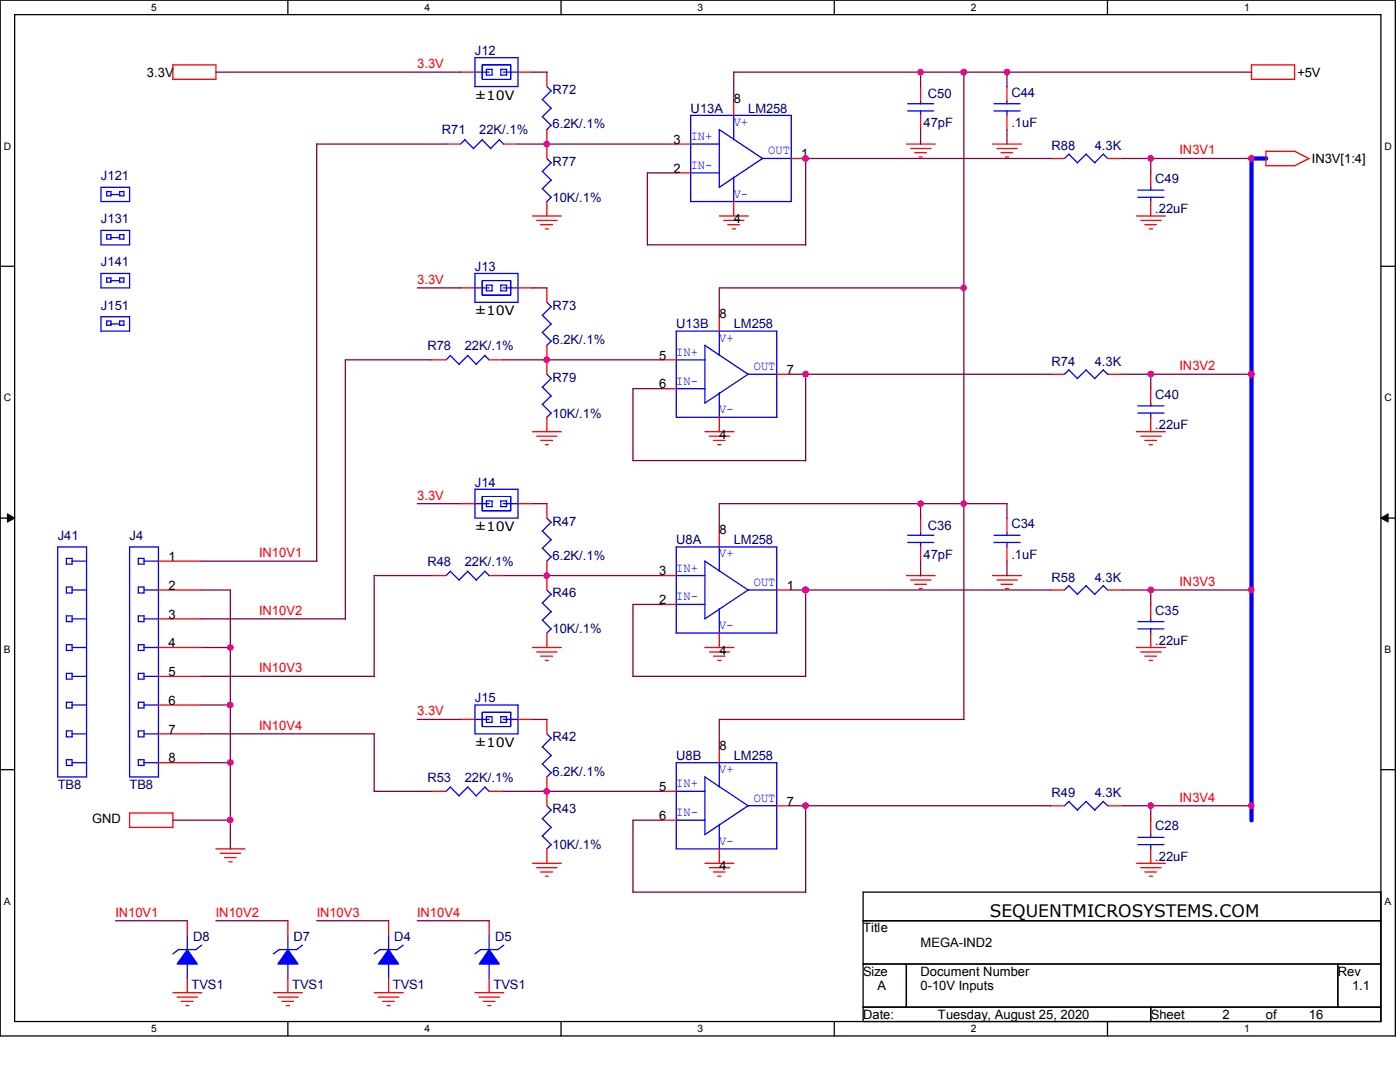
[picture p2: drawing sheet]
<svg xmlns="http://www.w3.org/2000/svg" width="279mm" height="216mm" viewBox="0 0 279 216" stroke-linecap="round" stroke-linejoin="round" font-family="sans-serif">
<path d="M0 0h278.5v206.7h-278.5zM2.9 2.9h272.7v200.9h-272.7z" fill="none" stroke="#000" stroke-width=".25"/>
<g fill="#fff">
<path d="M30.2 .3h1.1v2.3h-1.1z"/>
<path d="M30.2 204.1h1.1v2.3h-1.1z"/>
</g>
<path d="M57.4 0v2.9M57.4 203.8v2.9" fill="none" stroke="#000" stroke-width=".25"/>
<g fill="#fff">
<path d="M84.7 .3h1.1v2.3h-1.1z"/>
<path d="M84.7 204.1h1.1v2.3h-1.1z"/>
</g>
<path d="M112 0v2.9M112 203.8v2.9" fill="none" stroke="#000" stroke-width=".25"/>
<g fill="#fff">
<path d="M139.2 .3h1.1v2.3h-1.1z"/>
<path d="M139.2 204.1h1.1v2.3h-1.1z"/>
</g>
<path d="M166.5 0v2.9M166.5 203.8v2.9" fill="none" stroke="#000" stroke-width=".25"/>
<g fill="#fff">
<path d="M193.8 .3h1.1v2.3h-1.1z"/>
<path d="M193.8 204.1h1.1v2.3h-1.1z"/>
</g>
<path d="M221 0v2.9M221 203.8v2.9" fill="none" stroke="#000" stroke-width=".25"/>
<g fill="#fff">
<path d="M248.3 .3h1.1v2.3h-1.1z"/>
<path d="M248.3 204.1h1.1v2.3h-1.1z"/>
<path d="M.8 28h1.4v2.3h-1.4z"/>
<path d="M276.3 28h1.4v2.3h-1.4z"/>
<path d="M.8 78.2h1.4v2.3h-1.4z"/>
<path d="M276.3 78.2h1.4v2.3h-1.4z"/>
</g>
<path d="M0 53.1h2.9M275.6 53.1h2.9" fill="none" stroke="#000" stroke-width=".25"/>
<g fill="#fff">
<path d="M.8 128.5h1.3v2.2h-1.3z"/>
<path d="M276.3 128.5h1.3v2.2h-1.3z"/>
</g>
<path d="M0 103.4h2.9M275.6 103.4h2.9" fill="none" stroke="#000" stroke-width=".25"/>
<path d="M1.5 102.5l1.4 .9-1.4 .8zM275.6 103.4l1.4-.9v1.7z" fill="#000" stroke="#000" stroke-width=".2"/>
<g fill="#fff">
<path d="M.8 178.7h1.3v2.2h-1.3z"/>
<path d="M276.3 178.7h1.3v2.2h-1.3z"/>
</g>
<path d="M0 153.6h2.9M275.6 153.6h2.9M172.3 178h103.3v25.8h-103.3zM172.3 183.7h103.3M172.3 192.4h103.3M180.9 192.4v8.6M267 192.4v8.6M172.3 201h103.3M229.7 201v2.8" fill="none" stroke="#000" stroke-width=".25"/>
<g fill="none" stroke="#f00" stroke-width=".25">
<path d="M34.5 15.8h8.6M34.5 13h8.6M34.5 12.9v2.9M43.1 13v2.9M91.9 14.4h2.9M103.4 14.4h2.9M109.1 14.4v2.9M183.7 17.3v2.9M201 17.3v2.9M249.7 15.8h8.7M249.8 13h8.6M249.8 12.9v2.9"/>
<path d="M258.4 13v2.9M89 28.7h2.9M100.5 28.7h2.9M109.1 25.9v5.7M135 28.7h2.8M135 34.5h2.8M146.4 20.2v2.8M157.9 31.6h2.9M180.9 28.7h5.7M181.7 29.6h4.1M182.5 30.5h2.4M183.5 31.3h.6"/>
<path d="M183.7 23v2.9M198.1 28.7h5.8M199 29.6h4M199.8 30.5h2.3M200.7 31.3h.6M201 23v2.9M209.6 31.6h2.8M221.1 31.6h2.8M229.7 34.5v2.9M252.6 33.1h5.8M252.6 30.1v3M252.6 30.2h5.8"/>
<path d="M258.4 30.2l2.9 1.5M261.2 31.6l-2.9 1.5M91.9 57.4h2.9M103.4 57.4h2.9M106.3 43.1h5.7M107.1 44h4.1M107.9 44.8h2.4M108.8 45.7h.6M109.1 40.2v2.9M109.1 57.4v2.9M143.6 43.1h5.8M144.4 44h4.1"/>
<path d="M145.2 44.8h2.4M146.1 45.7h.7M146.4 40.2v2.9M226.8 43.1h5.8M227.7 44h4M228.5 44.8h2.3M229.4 45.7h.6M229.7 40.2v2.9M86.1 71.8h2.9M97.6 71.8h2.9M109.1 68.9v5.8M132.1 71.8h2.9"/>
<path d="M132.1 77.6h2.9M143.6 63.2v2.9M155 74.7h2.9M209.6 74.7h2.8M221.1 74.7h2.8M229.7 77.6v2.8M106.3 86.1h5.7M107.1 87h4.1M107.9 87.9h2.4M108.8 88.7h.6M109.1 83.3v2.8M140.7 86.1h5.8"/>
<path d="M141.6 87h4M142.4 87.9h2.3M143.3 88.7h.6M143.6 83.3v2.8M226.8 86.1h5.8M227.7 87h4M228.5 87.9h2.3M229.4 88.7h.6M229.7 83.3v2.8M31.6 117.7h8.6M31.6 112h8.6M86.1 114.9h2.9"/>
<path d="M91.9 100.5h2.9M97.6 114.9h2.9M103.4 100.5h2.9M109.1 100.5v2.9M109.1 112v5.7M132.1 114.9h2.9M143.6 106.3v2.8M155 117.7h2.9M180.9 114.9h5.7M181.7 115.7h4.1M182.5 116.6h2.4M183.5 117.4h.6"/>
<path d="M183.7 103.4v2.9M183.7 109.1v2.9M198.1 114.9h5.8M199 115.7h4M199.8 116.6h2.3M200.7 117.4h.6M201 103.4v2.9M201 109.1v2.9M209.6 117.7h2.8M221.1 117.7h2.8M31.6 129.2h8.6M31.6 123.5h8.6"/>
<path d="M31.6 135h8.6M106.3 129.2h5.7M107.1 130.1h4.1M107.9 130.9h2.4M108.8 131.8h.6M109.1 126.3v2.9M132.1 120.6h2.9M140.7 129.2h5.8M141.6 130.1h4M142.4 130.9h2.3M143.3 131.8h.6M143.6 126.3v2.9"/>
<path d="M226.8 129.2h5.8M227.7 130.1h4M228.5 130.9h2.3M229.4 131.8h.6M229.7 120.6v2.9M229.7 126.3v2.9M31.6 140.7h8.6M31.6 146.4h8.6M31.6 152.2h8.6M86.1 157.9h2.9M91.9 143.6h2.9M97.6 157.9h2.9"/>
<path d="M103.4 143.6h2.9M109.1 143.6v2.8M109.1 155v5.8M132.1 157.9h2.9M143.6 149.3v2.9M34.5 165.1h-8.6v-2.9h8.6v2.9M43.1 169.4h5.8M44 170.3h4M44.8 171.1h2.3M45.7 172h.6M106.3 172.3h5.7M107.1 173.1h4.1"/>
<path d="M107.9 174h2.4M108.8 174.8h.6M109.1 169.4v2.9M132.1 163.7h2.9M140.7 172.3h5.8M141.6 173.1h4M142.4 174h2.3M143.3 174.8h.6M143.6 169.4v2.9M155 160.8h2.9M209.6 160.8h2.8M221.1 160.8h2.8"/>
<path d="M226.8 172.3h5.8M227.7 173.1h4M228.5 174h2.3M229.4 174.8h.6M229.7 163.7v2.8M229.7 169.4v2.9M34.5 198.1h5.8M35.3 199h4.1M36.2 199.8h2.3M37.4 183.7v2.9M37.4 195.2v2.9M54.6 198.1h5.8"/>
<path d="M55.5 199h4M56.3 199.8h2.3M57.4 183.7v2.9M57.4 195.2v2.9M74.7 198.1h5.8M75.5 199h4.1M76.4 199.8h2.3M77.6 183.7v2.9M77.6 195.2v2.9M94.8 198.1h5.7M95.6 199h4.1M96.4 199.8h2.4"/>
<path d="M97.6 183.7v2.9M97.6 195.2v2.9M37.1 200.7h.6M57.1 200.7h.7M77.3 200.7h.6M97.4 200.7h.6"/>
</g>
<g fill="none" stroke="#00f" stroke-width=".25">
<path d="M94.7 14.4h2.9M94.8 11.5h8.6v5.8h-8.6zM97.1 13.8h1.1v1.2h-1.1zM99.9 13.8h1.2v1.2h-1.2zM100.5 14.4h2.9M108.2 19.9l1.8 1.7M109.1 17.3l.9 .9M110 18.1l-1.8 1.8M20.2 37.4h5.7v2.8h-5.7zM21.3 38.2h.8v.9h-.8zM22.1 38.8h1.8M23.9 38.2h.8v.9h-.8z"/>
<path d="M92.8 27.9l1.7 1.8M92.8 27.9l-.9 .8M96.2 27.9l1.8 1.8M96.3 27.9l-1.8 1.7M99.7 27.9l.8 .9M99.7 27.9l-1.8 1.7M108.2 34.2l1.8 1.8M108.2 37.6l1.8 1.8M108.2 23.3l1.8 1.8M109.1 31.6l.9 .9M110 32.5l-1.8 1.7M110 35.9l-1.8 1.8"/>
<path d="M110 39.4l-.9 .9M110 21.6l-1.8 1.7M110 25l-.9 .9M137.8 28.7h5.8M137.8 34.5h5.8M137.8 23h20.1v17.2h-20.1zM146.4 23v4.9M146.4 35.3v4.9M152.2 31.6h5.7M152.2 31.6l-8.6 5.8v-11.6l8.6 5.9M181.1 22.1h5.3M181.1 20.7h5.3"/>
<path d="M183.7 20.2v.5M183.7 22.1v.9M198.4 22.1h5.2M198.4 20.7h5.2M201 20.2v.5M201 22.1v.9M213.3 30.8l1.8 1.7M213.4 30.7l-1 .9M216.7 30.8l1.8 1.7M216.8 30.7l-1.8 1.8M220.2 30.8l.9 .9M220.2 30.7l-1.7 1.8"/>
<path d="M227.1 39.4h5.2M227.1 37.9h5.2M229.7 37.4v.6M229.7 39.3v.9M20.2 46h5.7v2.9h-5.7zM20.2 54.6h5.7v2.8h-5.7zM21.3 46.8h.8v.9h-.8zM21.3 55.5h.8v.8h-.8zM22.1 47.4h1.8M22.1 56h1.8M23.9 46.8h.8v.9h-.8zM23.9 55.5h.8v.8h-.8z"/>
<path d="M94.7 57.4h2.9M94.8 54.6h8.6v5.7h-8.6zM97.1 56.9h1.1v1.1h-1.1zM99.9 56.9h1.2v1.1h-1.2zM100.5 57.4h2.9M20.2 63.2h5.7v2.9h-5.7zM21.3 64.1h.8v.8h-.8zM22.1 64.6h1.8M23.9 64.1h.8v.8h-.8zM89.9 71l1.8 1.7M89.9 70.9l-.9 .9M93.3 71l1.8 1.7"/>
<path d="M93.4 70.9l-1.8 1.8M96.8 71l.9 .8M96.8 70.9l-1.8 1.8M108.2 77.3l1.8 1.7M108.2 62.9l1.8 1.8M108.2 66.3l1.8 1.8M109.1 74.7l.9 .9M109.1 60.3l.9 .9M110 75.5l-1.8 1.8M110 79l-1.8 1.7M110 61.2l-1.8 1.7M110 64.6l-1.8 1.8"/>
<path d="M110 68.1l-.9 .9M135 66.1h20v17.2h-20zM135 71.8h5.7M135 77.6h5.7M140.7 68.9v11.5l8.7-5.8M140.7 68.9l8.7 5.8M143.6 66v5M143.6 78.4v4.9M149.3 74.7h5.8M213.3 73.8l1.8 1.8M213.4 73.8l-1 .9M216.7 73.8l1.8 1.8"/>
<path d="M216.8 73.8l-1.8 1.7M220.2 73.8l.9 .9M220.2 73.8l-1.7 1.7M94.8 97.6h8.6v5.8h-8.6zM97.1 99.9h1.1v1.2h-1.1zM99.9 99.9h1.2v1.2h-1.2zM108.2 80.7l1.8 1.8M110 82.4l-.9 .9M227.1 82.4h5.2M227.1 81h5.2M229.7 80.4v.6M229.7 82.4v.9"/>
<path d="M11.5 109.1h5.8v45.9h-5.8zM13.3 111.4h1.1v1.2h-1.1zM13.3 117.1h1.1v1.2h-1.1zM14.4 112h2.9M14.4 117.7h2.9M25.9 109.1h5.7v45.9h-5.7zM27.6 111.4h1.1v1.2h-1.1zM27.6 117.1h1.1v1.2h-1.1zM28.7 112h2.9M28.7 117.7h2.9M89.9 114l1.8 1.8M89.9 114l-.9 .9"/>
<path d="M93.3 114l1.8 1.8M93.4 114l-1.8 1.7M94.7 100.5h2.9M96.8 114l.9 .9M96.8 114l-1.8 1.7M100.5 100.5h2.9M108.2 106l1.8 1.7M108.2 109.4l1.8 1.8M109.1 103.4l.9 .9M109.1 117.7l.9 .9M110 104.2l-1.8 1.8M110 107.7l-1.8 1.7"/>
<path d="M110 111.1l-.9 .9M110 118.6l-1.8 1.8M135 109.1h20v17.2h-20zM135 114.9h5.7M140.7 111.9v11.6l8.7-5.8M140.7 112l8.6 5.7h5.8M143.6 109.1v4.9M181.1 108.2h5.3M181.1 106.8h5.3M183.7 106.3v.5M183.7 108.2v.9M198.4 108.2h5.2"/>
<path d="M198.4 106.8h5.2M201 106.3v.5M201 108.2v.9M213.3 116.9l1.8 1.7M213.4 116.8l-1 .9M216.7 116.9l1.8 1.7M216.8 116.8l-1.8 1.8M220.2 116.9l.9 .9M220.2 116.8l-1.7 1.8M13.3 134.4h1.1v1.1h-1.1zM13.3 128.7h1.1v1.1h-1.1zM13.3 122.9h1.1v1.1h-1.1z"/>
<path d="M14.4 135h2.9M14.4 129.2h2.9M14.4 123.5h2.9M27.6 122.9h1.1v1.1h-1.1zM27.6 128.7h1.1v1.1h-1.1zM27.6 134.4h1.1v1.1h-1.1zM28.7 135h2.9M28.7 129.2h2.9M28.7 123.5h2.9M108.2 120.3l1.8 1.8M108.2 123.7l1.8 1.8M110 122l-1.8 1.8"/>
<path d="M110 125.5l-.9 .9M135 120.6h5.7M143.6 121.4v4.9M227.1 124h5.2M227.1 125.5h5.2M229.7 123.5v.6M229.7 125.4v.9M13.3 151.6h1.1v1.1h-1.1zM13.3 145.8h1.1v1.2h-1.1zM13.3 140.1h1.1v1.2h-1.1zM14.4 152.2h2.9M14.4 146.4h2.9"/>
<path d="M14.4 140.7h2.9M27.6 140.1h1.1v1.2h-1.1zM27.6 145.8h1.1v1.2h-1.1zM27.6 151.6h1.1v1.1h-1.1zM28.7 152.2h2.9M28.7 146.4h2.9M28.7 140.7h2.9M89.9 157.1l1.8 1.7M89.9 157l-.9 .9M93.3 157.1l1.8 1.7M93.4 157l-1.8 1.8M94.7 143.6h2.9"/>
<path d="M94.8 140.7h8.6v5.7h-8.6zM96.8 157.1l.9 .8M96.8 157l-1.8 1.8M97.1 143h1.1v1.1h-1.1zM99.9 143h1.2v1.1h-1.2zM100.5 143.6h2.9M108.2 149l1.8 1.8M108.2 152.4l1.8 1.8M109.1 146.4l.9 .9M110 147.3l-1.8 1.8M110 150.7l-1.8 1.8M110 154.2l-.9 .9"/>
<path d="M135 157.9h5.7M135 152.2h20v17.2h-20zM140.7 155l8.7 5.8h5.7M140.7 155v11.5l8.7-5.8M143.6 152.1v5M213.3 159.9l1.8 1.8M213.4 159.9l-1 .9M216.7 159.9l1.8 1.8M216.8 159.9l-1.8 1.7M220.2 159.9l.9 .9M220.2 159.9l-1.7 1.7M108.2 163.4l1.8 1.7"/>
<path d="M108.2 166.8l1.8 1.8M109.1 160.8l.9 .9M110 161.6l-1.8 1.8M110 165.1l-1.8 1.7M110 168.5l-.9 .9M135 163.7h5.7M143.6 164.5v4.9M227.1 168.5h5.2M227.1 167.1h5.2M229.7 166.5v.6M229.7 168.5v.9M35.7 189.4l-1.2 .9"/>
<path d="M37.4 186.6v2.9M37.4 192.4v2.9M40.3 188.6l-1.2 .9h-3.5M55.8 189.4l-1.2 .9M57.4 186.6v2.9M57.4 192.4v2.9M60.4 188.6l-1.2 .9h-3.5M75.9 189.4l-1.2 .9M77.6 186.6v2.9M77.6 192.4v2.9M80.5 188.6l-1.3 .9h-3.4M96 189.4l-1.2 .9"/>
<path d="M97.6 186.6v2.9M97.6 192.4v2.9M100.5 188.6l-1.1 .9h-3.5"/>
</g>
<path d="M96.2 13h5.7v2.8h-5.7zM96.2 56h5.7v2.9h-5.7zM96.2 99.1h5.7v2.8h-5.7zM96.2 142.1h5.7v2.9h-5.7z" fill="none" stroke="#00f" stroke-width=".2"/>
<g fill="#00f" stroke="#00f" stroke-width=".25">
<path d="M77.6 189.5l1.9 2.9h-4z" fill-rule="evenodd"/>
<path d="M37.4 189.5l2 2.9h-4.1z" fill-rule="evenodd"/>
<path d="M97.6 189.5l2.1 2.9h-4.1z" fill-rule="evenodd"/>
<path d="M57.4 189.5l2.1 2.9h-4z" fill-rule="evenodd"/>
</g>
<path d="M252.7 31.6h-2.9v132.1" fill="none" stroke="#00f" stroke-width=".85"/>
<g fill="none" stroke="#800040" stroke-width=".25">
<path d="M43.1 14.4h48.8M106.3 14.4h2.9M183.7 14.4v2.9M192.4 14.4v129.2M201 14.4v2.9M249.8 14.4h-103.4v5.8M63.2 28.7v83.3M63.2 28.7h25.9M103.4 28.7h31.6M135 34.5h-5.8v14.4M183.7 25.9v2.9M201 25.9v2.9"/>
<path d="M209.6 31.6h-48.8v17.3M223.9 31.6h25.9M229.7 31.6v2.9M83.3 57.4h8.6M106.3 57.4h2.9M129.2 48.9h31.6M192.4 57.4h-48.8v5.8M86.2 71.8h-17.3v51.7M100.5 71.8h31.6M132.1 77.6h-5.8v14.3M157.9 74.7h51.7M160.8 74.7v17.2"/>
<path d="M223.9 74.7h25.9M229.7 74.7v2.9M126.3 91.9h34.5M40.2 117.7h5.8M40.2 112h23M46 117.7v51.7M83.3 100.5h8.6M86.2 114.9h-11.5v20.1M100.5 114.9h31.6M106.3 100.5h2.9M157.9 117.7h51.7M160.8 117.7v17.3"/>
<path d="M183.7 100.5v2.9M183.7 112v2.9M201 100.5v2.9M201 112v2.9M201 100.5h-57.4v5.8M223.9 117.7h25.9M229.7 117.7v2.9M40.2 135h34.5M40.2 123.5h28.8M40.2 129.2h5.8M126.3 135h34.5M132.1 120.6h-5.8v14.4"/>
<path d="M40.2 140.7h5.8M40.2 146.4h34.5M40.2 152.2h5.8M74.7 157.9h11.5M74.7 146.4v11.5M83.3 143.6h8.6M100.5 157.9h31.6M106.3 143.6h2.9M192.4 143.6h-48.8v5.8M34.5 163.7h11.5M126.3 178h34.5M132.1 163.7h-5.8v14.4"/>
<path d="M157.9 160.8h51.7M160.8 160.8v17.3M223.9 160.8h25.9M229.7 160.8v2.9M23 183.7h14.4M43.1 183.7h14.4M63.2 183.7h14.4M83.3 183.7h14.4"/>
</g>
<g fill="#f0f" stroke="#f0f" stroke-width=".25">
<circle cx="160.8" cy="31.6" r=".57"/>
<circle cx="192.3" cy="57.4" r=".55"/>
<circle cx="160.8" cy="74.7" r=".57"/>
<circle cx="160.8" cy="117.7" r=".57"/>
<circle cx="192.3" cy="100.5" r=".55"/>
<circle cx="160.8" cy="160.8" r=".57"/>
<circle cx="192.3" cy="14.4" r=".55"/>
<circle cx="201" cy="14.4" r=".55"/>
<circle cx="183.7" cy="100.5" r=".55"/>
<circle cx="229.6" cy="31.6" r=".56"/>
<circle cx="249.7" cy="31.6" r=".56"/>
<circle cx="229.6" cy="117.7" r=".56"/>
<circle cx="249.7" cy="117.7" r=".56"/>
<circle cx="229.6" cy="160.8" r=".56"/>
<circle cx="229.6" cy="74.7" r=".56"/>
<circle cx="249.7" cy="74.7" r=".56"/>
<circle cx="46" cy="129.2" r=".56"/>
<circle cx="46" cy="163.6" r=".56"/>
<circle cx="183.7" cy="14.4" r=".55"/>
<circle cx="109.1" cy="71.8" r=".55"/>
<circle cx="109.1" cy="114.9" r=".55"/>
<circle cx="109.1" cy="157.9" r=".55"/>
<circle cx="46" cy="152.1" r=".56"/>
<circle cx="46" cy="140.7" r=".56"/>
<circle cx="109.1" cy="28.7" r=".55"/>
<circle cx="249.7" cy="160.8" r=".56"/>
</g>
<text font-size="3.4" x="197.5" y="182.9">SEQUENTMICROSYSTEMS.COM</text>
<g font-size="2.6" fill="#000080">
<text x="94.8" y="11">J12</text>
<text x="110.3" y="18.8">R72</text>
<text x="137.8" y="22.5">U13A</text>
<text x="149.3" y="22.5">LM258</text>
<text x="185.2" y="19.6">C50</text>
<text x="201.8" y="19.3">C44</text>
<text x="88.2" y="26.8">R71</text>
<text x="95.6" y="26.8">22K/.1%</text>
<text x="110.3" y="25.6">6.2K/.1%</text>
<text x="184.3" y="25.4">47pF</text>
<text x="201.8" y="25.4">.1uF</text>
<text x="209.8" y="29.9">R88</text>
<text x="218.5" y="29.9">4.3K</text>
<text x="20.2" y="35.9">J121</text>
<text x="110.3" y="33.1">R77</text>
<text x="110.3" y="40.3">10K/.1%</text>
<text x="230.5" y="36.5">C49</text>
<text x="20.2" y="44.6">J131</text>
<text x="230.5" y="42.5">.22uF</text>
<text x="20.2" y="53.2">J141</text>
<text x="94.8" y="54.1">J13</text>
<text x="20.2" y="61.8">J151</text>
<text x="110.3" y="61.8">R73</text>
<text x="135" y="65.5">U13B</text>
<text x="146.4" y="65.5">LM258</text>
<text x="85.3" y="69.9">R78</text>
<text x="92.7" y="69.9">22K/.1%</text>
<text x="110.3" y="68.7">6.2K/.1%</text>
<text x="110.3" y="76.2">R79</text>
<text x="209.8" y="73">R74</text>
<text x="218.5" y="73">4.3K</text>
<text x="110.3" y="83.3">10K/.1%</text>
<text x="230.5" y="79.6">C40</text>
<text x="230.5" y="85.6">.22uF</text>
<text x="94.8" y="97.1">J14</text>
<text x="11.5" y="107.7">J41</text>
<text x="25.9" y="107.7">J4</text>
<text x="110.3" y="104.9">R47</text>
<text x="185.2" y="105.7">C36</text>
<text x="201.8" y="105.4">C34</text>
<text x="85.3" y="112.9">R48</text>
<text x="92.7" y="112.9">22K/.1%</text>
<text x="110.3" y="111.7">6.2K/.1%</text>
<text x="135" y="108.6">U8A</text>
<text x="146.4" y="108.6">LM258</text>
<text x="184.3" y="111.5">47pF</text>
<text x="201.8" y="111.5">.1uF</text>
<text x="110.3" y="119.2">R46</text>
<text x="209.8" y="116">R58</text>
<text x="218.5" y="116">4.3K</text>
<text x="230.5" y="122.6">C35</text>
<text x="110.3" y="126.4">10K/.1%</text>
<text x="230.5" y="128.7">.22uF</text>
<text x="94.8" y="140.2">J15</text>
<text x="110.3" y="147.9">R42</text>
<text x="85.3" y="156">R53</text>
<text x="92.7" y="156">22K/.1%</text>
<text x="110.3" y="154.8">6.2K/.1%</text>
<text x="135" y="151.6">U8B</text>
<text x="146.4" y="151.6">LM258</text>
<text x="11.5" y="157.4">TB8</text>
<text x="25.9" y="157.4">TB8</text>
<text x="209.8" y="159.1">R49</text>
<text x="218.5" y="159.1">4.3K</text>
<text x="110.3" y="162.3">R43</text>
<text x="230.5" y="165.7">C28</text>
<text x="110.3" y="169.4">10K/.1%</text>
<text x="230.5" y="171.7">.22uF</text>
<text x="38.5" y="187.8">D8</text>
<text x="58.6" y="187.8">D7</text>
<text x="78.7" y="187.8">D4</text>
<text x="98.8" y="187.8">D5</text>
<text x="38.2" y="197.3">TVS1</text>
<text x="58.3" y="197.3">TVS1</text>
<text x="78.4" y="197.3">TVS1</text>
<text x="98.5" y="197.3">TVS1</text>
</g>
<g font-size="2.6">
<text x="29.3" y="15.3">3.3V</text>
<text x="258.9" y="15.3">+5V</text>
<text x="94.8" y="19.9">±10V</text>
<text x="146.5" y="20.5">8</text>
<text x="134.4" y="28.7">3</text>
<text x="134.4" y="34.5">2</text>
<text x="159.9" y="31.6">1</text>
<text x="261.8" y="32.5">IN3V[1:4]</text>
<text x="146.5" y="44.5">4</text>
<text x="94.8" y="62.9">±10V</text>
<text x="143.6" y="63.5">8</text>
<text x="131.5" y="71.8">5</text>
<text x="131.5" y="77.5">6</text>
<text x="157" y="74.6">7</text>
<text x="143.6" y="87.6">4</text>
<text x="94.8" y="106">±10V</text>
<text x="143.6" y="106.6">8</text>
<text x="33.6" y="111.9">1</text>
<text x="33.6" y="117.7">2</text>
<text x="131.5" y="114.8">3</text>
<text x="157" y="117.7">1</text>
<text x="33.6" y="123.4">3</text>
<text x="131.5" y="120.6">2</text>
<text x="33.6" y="129.2">4</text>
<text x="143.6" y="130.6">4</text>
<text x="33.6" y="134.9">5</text>
<text x="33.6" y="140.6">6</text>
<text x="33.6" y="146.4">7</text>
<text x="94.8" y="149">±10V</text>
<text x="143.6" y="149.6">8</text>
<text x="33.6" y="152.1">8</text>
<text x="131.5" y="157.9">5</text>
<text x="157" y="160.7">7</text>
<text x="18.4" y="164.3">GND</text>
<text x="131.5" y="163.6">6</text>
<text x="143.6" y="173.7">4</text>
<text x="172.3" y="186.1">Title</text>
<text x="183.7" y="188.9">MEGA-IND2</text>
<text x="172.3" y="194.7">Size</text>
<text x="175.1" y="197.6">A</text>
<text x="183.7" y="197.6">0-10V Inputs</text>
<text x="183.7" y="194.7">Document Number</text>
<text x="267" y="194.7">Rev</text>
<text x="269.8" y="197.6">1.1</text>
<text x="172.3" y="203.3">Date:</text>
<text x="187.2" y="203.3">Tuesday, August 25, 2020</text>
<text x="229.7" y="203.3">Sheet</text>
<text x="244" y="203.3">2</text>
<text x="252.6" y="203.3">of</text>
<text x="261.2" y="203.3">16</text>
</g>
<g font-size="2.6" fill="#f00">
<text x="83.3" y="13.6">3.3V</text>
<text x="235.4" y="30.8">IN3V1</text>
<text x="83.3" y="56.6">3.3V</text>
<text x="235.4" y="73.8">IN3V2</text>
<text x="83.3" y="99.7">3.3V</text>
<text x="51.7" y="111.2">IN10V1</text>
<text x="235.4" y="116.9">IN3V3</text>
<text x="51.7" y="122.6">IN10V2</text>
<text x="51.7" y="134.1">IN10V3</text>
<text x="83.3" y="142.7">3.3V</text>
<text x="51.7" y="145.6">IN10V4</text>
<text x="235.4" y="159.9">IN3V4</text>
<text x="23" y="182.9">IN10V1</text>
<text x="43.1" y="182.9">IN10V2</text>
<text x="63.2" y="182.9">IN10V3</text>
<text x="83.3" y="182.9">IN10V4</text>
</g>
<g font-size="2.6" fill="#00f">
<text x="137.8" y="27.9">IN+</text>
<text x="146.4" y="25.1">V+</text>
<text x="137.8" y="33.7">IN-</text>
<text x="153.3" y="30.8">OUT</text>
<text x="146.4" y="39.5">V-</text>
<text x="135" y="71">IN+</text>
<text x="143.6" y="68.2">V+</text>
<text x="135" y="76.8">IN-</text>
<text x="150.5" y="73.9">OUT</text>
<text x="143.6" y="82.5">V-</text>
<text x="143.6" y="111.2">V+</text>
<text x="135" y="119.8">IN-</text>
<text x="135" y="114">IN+</text>
<text x="150.5" y="116.9">OUT</text>
<text x="143.6" y="125.6">V-</text>
<text x="143.6" y="154.3">V+</text>
<text x="135" y="157.1">IN+</text>
<text x="150.5" y="160">OUT</text>
<text x="135" y="162.9">IN-</text>
<text x="143.6" y="168.6">V-</text>
</g>
<g font-size="2">
<text x="30.2" y="2.2">5</text>
<text x="84.7" y="2.2">4</text>
<text x="139.2" y="2.2">3</text>
<text x="193.7" y="2.2">2</text>
<text x="248.3" y="2.2">1</text>
<text x=".8" y="29.9">D</text>
<text x="276.3" y="29.9">D</text>
<text x=".8" y="80.1">C</text>
<text x="276.3" y="80.1">C</text>
<text x=".8" y="130.3">B</text>
<text x="276.3" y="130.3">B</text>
<text x=".8" y="180.5">A</text>
<text x="276.3" y="180.5">A</text>
<text x="30.2" y="206">5</text>
<text x="84.7" y="206">4</text>
<text x="139.2" y="206">3</text>
<text x="193.7" y="206">2</text>
<text x="248.3" y="206">1</text>
</g>
</svg>
